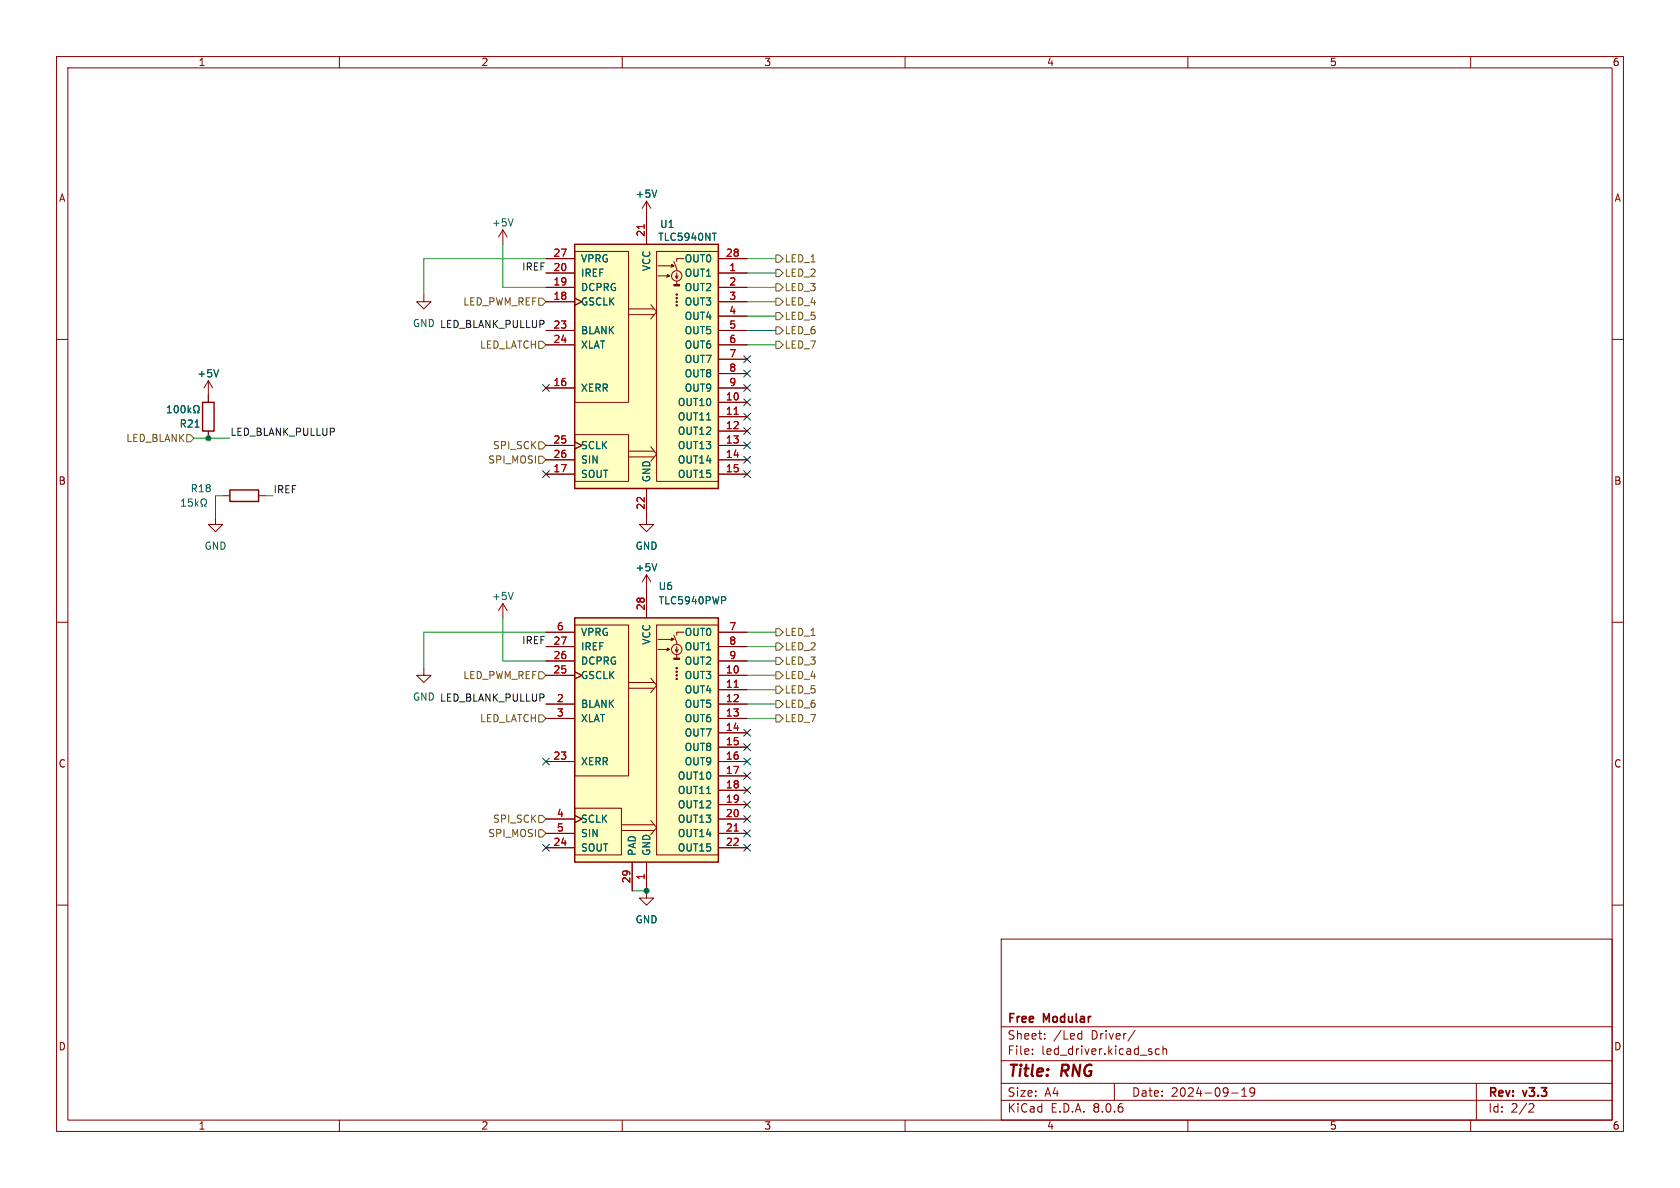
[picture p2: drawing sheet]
<svg xmlns="http://www.w3.org/2000/svg" width="297mm" height="210mm" viewBox="0 0 297 210" stroke-linecap="round" stroke-linejoin="round" font-family="sans-serif">
<g fill="none" stroke="#840000" stroke-width=".18">
<path d="M10 10h277v190h-277zM12 12h273v186h-273zM60 10v2M110 10v2M160 10v2M210 10v2M260 10v2M10 60h2M74.9 52.1v1.2h1.3l-1.3 1.3-1.2-1.3h1.2M88.9 40.6l-.8 1.3M88.9 40.6v2.6M88.9 40.6l.8 1.3"/>
<path d="M285 60h2M36.8 67.3l-.7 1.3M36.8 67.3v3.8M36.8 76.2v1.3M36.8 67.3l.8 1.3M38.1 91.4v1.3h1.3l-1.3 1.3-1.3-1.3h1.3M10 110h2M285 110h2M10 160h2M285 160h2M177 166h108v32h-108zM60 198v2"/>
<path d="M110 198v2M160 198v2M177 194.5h108M177 191.5h108M177 187.5h108M177 181.5h108M182.5 186.3v.1M182.5 185.5v.1M184.7 183.6v.1M184.7 182.8v.1M190.8 182.7l.4 .1M191.2 182.2v1.5"/>
<path d="M191.2 183.6l-.4 .1M197 191.5v3M200.7 182.1l-1.3 2M205 185.5l-.5-.1-.3 .3v.4l.2 .2h.6M205.6 185.5l.2-.1 .4 .1v.9M205.6 184.9v1.5M210 198v2M217.7 193.2h1.2M219.5 193.8h.9M219.5 192.7l.5-.4v1.5M221.8 192.9l-.3 .3h-.3l-.2-.3 .1-.5 .4-.1 .2 .1a.99 .99 0 0 1-.3 1.4h-.3M260 198v2"/>
<path d="M261 191.5v6.5M270.5 195.1l.5 .1 .2 .3-1 1.1h1"/>
</g>
<path d="M90.7 38.7l-.4 1.2M29.6 73h.7M29.6 72.1l.3-.4v1.3M31 71.8l.1-.1a.68 .68 0 0 1 .4 .6 .68 .68 0 0 1-.4 .7 .84 .84 0 0 1-.1-1.2zM32.2 71.8l.1-.1a.68 .68 0 0 1 .4 .6 .68 .68 0 0 1-.4 .7 .84 .84 0 0 1-.1-1.2zM33.3 71.7v1.3M33.4 72.5l.4 .5M33.8 72.1l-.5 .5M34.2 73h.3v-.3a.54 .54 0 0 1-.2-.7 .54 .54 0 0 1 .7-.2 .58 .58 0 0 1-.1 .9v.3h.3M34.5 75.5h.7M38.6 65.3l-.4 1.3" fill="none" stroke="#006464" stroke-width=".18"/>
<path d="M35.8 71.1h2v5.1h-2z" fill="none" stroke="#840000" stroke-width=".25"/>
<path d="M101.6 43.2h25.4v43.2h-25.4z" fill="#ffffc2"/>
<g fill="none" stroke="#840000" stroke-width=".18">
<path d="M114.3 35.6v7.6M114.3 35.6l-.8 1.2M114.3 35.6l.8 1.2M96.5 48.3h5.1M96.5 53.3h5.1M96.5 50.8h5.1M96.5 58.4h5.1M96.5 45.7h5.1M101.6 44.5h9.5v26.6h-9.5zM101.6 52.7l1.3 .6-1.3 .7M111.1 54.6h4.5M111.1 55.6h4.5"/>
<path d="M115.1 53.8l1 1.3-1 1.3M116.1 44.5h10.9v40.6h-10.9zM116.3 48.8h2.1l-.5-.3 .5 .3-.5 .2M116.3 47h2.8l-.5-.3 .5 .3-.5 .2M119.1 46.2l.5 1.6M119.6 48.3v1l-.2-.5M119.6 49.8v.5M119.9 48.8l-.3 .5M120.9 45.7h-1.3v.5M127 48.3h5.1M127 53.3h5.1M127 50.8h5.1"/>
<path d="M127 58.4h5.1M127 45.7h5.1M127 55.9h5.1M96.5 78.7h5.1M96.5 68.6h5.1M96.5 61h5.1M101.6 76.8h9.5v8.3h-9.5zM101.6 78.1l1.3 .6-1.3 .7M111.1 79.8h4.5M115.1 79l1 1.3-1 1.2M127 71.1h5.1M127 73.7h5.1"/>
<path d="M127 76.2h5.1M127 78.7h5.1M127 68.6h5.1M127 61h5.1M127 63.5h5.1M127 66h5.1M96.5 81.3h5.1M96.5 83.8h5.1M111.1 80.8h4.5M114.3 86.4v6.3h1.3l-1.3 1.3-1.3-1.3h1.3M127 81.3h5.1M127 83.8h5.1"/>
<path d="M114.3 101.6v2.5M114.3 101.6l-.8 1.3M114.3 101.6l.8 1.3"/>
<circle cx="119.6" cy="48.8" r=".91"/>
</g>
<path d="M101.6 43.2h25.4v43.2h-25.4z" fill="none" stroke="#840000" stroke-width=".25"/>
<g fill="#840000" stroke="#840000" stroke-width=".18">
<path d="M119.1 50.3h1v.2h-1z"/>
<circle cx="119.6" cy="54" r=".13"/>
<circle cx="119.6" cy="53.3" r=".13"/>
<circle cx="119.6" cy="52.7" r=".13"/>
<circle cx="119.6" cy="52.1" r=".13"/>
</g>
<path d="M113.9 39.7v.7M129.8 73.2h.7" fill="none" stroke="#a90000" stroke-width=".18"/>
<path d="M116.1 33.6l-.4 1.3M125.9 41.2h.7M116.1 99.6l-.4 1.3" fill="none" stroke="#006464" stroke-width=".18"/>
<path d="M101.6 109.2h25.4v43.2h-25.4z" fill="#ffffc2"/>
<g fill="none" stroke="#840000" stroke-width=".18">
<path d="M114.3 38.1v5.1M96.5 48.3h5.1M96.5 53.3h5.1M96.5 50.8h5.1M96.5 58.4h5.1M96.5 45.7h5.1M101.6 52.7l1.3 .6-1.3 .7M127 48.3h5.1M127 53.3h5.1M127 50.8h5.1M127 58.4h5.1M127 45.7h5.1"/>
<path d="M127 55.9h5.1M36.8 69.9v1.2M36.8 76.2v1.3M96.5 78.7h5.1M96.5 68.6h5.1M96.5 61h5.1M101.6 78.1l1.3 .6-1.3 .7M127 71.1h5.1M127 73.7h5.1M127 76.2h5.1M127 78.7h5.1M127 68.6h5.1"/>
<path d="M127 61h5.1M127 63.5h5.1M127 66h5.1M39.4 87.6h1.2M45.7 87.6h1.3M96.5 81.3h5.1M96.5 83.8h5.1M114.3 86.4v5M127 81.3h5.1M127 83.8h5.1M74.9 118.1v1.3h1.3l-1.3 1.3-1.2-1.3h1.2M88.9 106.7l-.8 1.3"/>
<path d="M88.9 106.7v2.5M88.9 106.7l.8 1.3M96.5 119.4h5.1M96.5 116.8h5.1M96.5 114.3h5.1M96.5 111.8h5.1M101.6 110.5h9.5v26.7h-9.5zM101.6 118.7l1.3 .7-1.3 .6M114.3 104.1v5.1M115.1 119.9l1 1.3-1 1.2M116.1 110.5h10.9v40.6h-10.9zM116.3 114.8h2.1l-.5-.2 .5 .2-.5 .3"/>
<path d="M116.3 113h2.8l-.5-.2 .5 .2-.5 .3M119.1 112.3l.5 1.5M119.6 114.3v1l-.2-.5M119.6 115.8v.5M119.9 114.8l-.3 .5M120.9 111.8h-1.3v.5M127 119.4h5.1M127 116.8h5.1M127 114.3h5.1M127 111.8h5.1M96.5 124.5h5.1M96.5 127h5.1"/>
<path d="M96.5 134.6h5.1M111.1 120.7h4.5M111.1 121.7h4.5M127 121.9h5.1M127 124.5h5.1M127 127h5.1M127 129.5h5.1M127 132.1h5.1M127 134.6h5.1M127 137.2h5.1M127 139.7h5.1M96.5 144.8h5.1"/>
<path d="M96.5 147.3h5.1M96.5 149.9h5.1M101.6 142.9h8.3v8.2h-8.3zM101.6 144.1l1.3 .7-1.3 .6M110 145.8h5.6M110 146.8h5.6M111.8 152.4v5.1M114.3 152.4v6.4h1.3l-1.3 1.2-1.3-1.2h1.3M115.1 145l1 1.3-1 1.3M127 142.2h5.1M127 144.8h5.1M127 147.3h5.1"/>
<path d="M127 149.9h5.1"/>
<circle cx="119.6" cy="114.8" r=".91"/>
</g>
<path d="M40.6 86.6h5.1v2h-5.1zM101.6 109.2h25.4v43.2h-25.4z" fill="none" stroke="#840000" stroke-width=".25"/>
<g fill="#840000" stroke="#840000" stroke-width=".18">
<path d="M119.1 116.3h1v.3h-1z"/>
<circle cx="119.6" cy="120" r=".13"/>
<circle cx="119.6" cy="119.4" r=".13"/>
<circle cx="119.6" cy="118.7" r=".13"/>
<circle cx="119.6" cy="118.1" r=".13"/>
</g>
<path d="M113.9 39.7v.7M129.8 73.2h.7M129.8 121.5h.7M129.8 146.9h.7" fill="none" stroke="#a90000" stroke-width=".18"/>
<g fill="none" stroke="#006464" stroke-width=".18">
<path d="M116.1 33.6l-.4 1.3M125.9 41.2h.7M29.6 73h.7M29.6 72.1l.3-.4v1.3M31 71.8l.1-.1a.68 .68 0 0 1 .4 .6 .68 .68 0 0 1-.4 .7 .84 .84 0 0 1-.1-1.2zM32.2 71.8l.1-.1a.68 .68 0 0 1 .4 .6 .68 .68 0 0 1-.4 .7 .84 .84 0 0 1-.1-1.2zM33.3 71.7v1.3M33.4 72.5l.4 .5M33.8 72.1l-.5 .5M34.2 73h.3v-.3a.54 .54 0 0 1-.2-.7 .54 .54 0 0 1 .7-.2 .58 .58 0 0 1-.1 .9v.3h.3M34.5 75.5h.7M38.6 65.3l-.4 1.3"/>
<path d="M32.1 89.5h.7M32.1 88.6l.3-.4v1.3M34 88.2h-.6l-.1 .6 .2-.1 .4 .1 .1 .1v.5l-.2 .1-.5-.1M34.6 88.2v1.3M34.7 89l.3 .5M35 88.6l-.4 .5M35.5 89.5h.3v-.3a.54 .54 0 0 1-.2-.7 .54 .54 0 0 1 .7-.2 .58 .58 0 0 1-.1 .9v.3h.3M116.1 99.6l-.4 1.3M90.7 104.7l-.4 1.3M128.2 105.5l.1 .2-.1 .4"/>
</g>
<g fill="none" stroke="#725600" stroke-width=".18">
<path d="M95.2 52.7h.7l.6 .6-.6 .7h-.7zM137.2 57.8h.6l.6 .6-.6 .7h-.6zM137.2 50.2h.6l.6 .6-.6 .6h-.6zM137.2 45.1h.6l.6 .6-.6 .7h-.6zM137.2 52.7h.6l.6 .6-.6 .7h-.6zM137.2 55.2h.6l.6 .7-.6 .6h-.6zM137.2 47.6h.6l.6 .7-.6 .6h-.6zM33 76.8h.7l.6 .7-.6 .6h-.7zM95.2 60.3h.7l.6 .7-.6 .6h-.7zM95.2 78.1h.7l.6 .6-.6 .7h-.7zM137.2 60.3h.6l.6 .7-.6 .6h-.6zM95.2 80.6h.7l.6 .7-.6 .6h-.7z"/>
<path d="M95.2 118.7h.7l.6 .7-.6 .6h-.7zM137.2 116.2h.6l.6 .6-.6 .7h-.6zM137.2 113.7h.6l.6 .6-.6 .6h-.6zM137.2 118.7h.6l.6 .7-.6 .6h-.6zM137.2 111.1h.6l.6 .7-.6 .6h-.6zM95.2 126.4h.7l.6 .6-.6 .6h-.7zM137.2 126.4h.6l.6 .6-.6 .6h-.6zM137.2 123.8h.6l.6 .7-.6 .6h-.6zM137.2 121.3h.6l.6 .6-.6 .7h-.6zM95.2 146.7h.7l.6 .6-.6 .7h-.7zM95.2 144.1h.7l.6 .7-.6 .6h-.7z"/>
</g>
<g fill="none" stroke="#009600" stroke-width=".18">
<path d="M88.9 43.2v7.6h7.6M96.5 45.7h-21.6v6.4M132.1 45.7h5.1M132.1 58.4h5.1M132.1 48.3h5.1M132.1 53.3h5.1M132.1 55.9h5.1M132.1 50.8h5.1M34.3 77.5h6.3M132.1 61h5.1M39.4 87.6h-1.3v3.8M47 87.6h1.3"/>
<path d="M88.9 109.2v7.6h7.6M96.5 111.8h-21.6v6.3M132.1 119.4h5.1M132.1 114.3h5.1M132.1 111.8h5.1M132.1 116.8h5.1M132.1 127h5.1M132.1 124.5h5.1M132.1 121.9h5.1M111.8 157.5h2.5"/>
</g>
<g fill="none" stroke="#000084" stroke-width=".18">
<path d="M95.9 68l1.2 1.2M97.1 68l-1.2 1.2M131.5 62.9l1.2 1.2M131.5 75.6l1.2 1.2M131.5 78.1l1.2 1.2M131.5 73.1l1.2 1.2M131.5 65.4l1.2 1.2M131.5 70.5l1.2 1.2M131.5 68l1.2 1.2M132.7 62.9l-1.2 1.2M132.7 75.6l-1.2 1.2M132.7 78.1l-1.2 1.2"/>
<path d="M132.7 73.1l-1.2 1.2M132.7 65.4l-1.2 1.2M132.7 70.5l-1.2 1.2M132.7 68l-1.2 1.2M95.9 83.2l1.2 1.2M97.1 83.2l-1.2 1.2M131.5 80.7l1.2 1.2M131.5 83.2l1.2 1.2M132.7 80.7l-1.2 1.2M132.7 83.2l-1.2 1.2M95.9 134l1.2 1.2M97.1 134l-1.2 1.2"/>
<path d="M131.5 136.6l1.2 1.2M131.5 134l1.2 1.2M131.5 139.1l1.2 1.2M131.5 131.5l1.2 1.2M131.5 128.9l1.2 1.2M132.7 136.6l-1.2 1.2M132.7 134l-1.2 1.2M132.7 139.1l-1.2 1.2M132.7 131.5l-1.2 1.2M132.7 128.9l-1.2 1.2M95.9 149.3l1.2 1.2M97.1 149.3l-1.2 1.2"/>
<path d="M131.5 141.6l1.2 1.2M131.5 144.2l1.2 1.2M131.5 146.7l1.2 1.2M131.5 149.3l1.2 1.2M132.7 141.6l-1.2 1.2M132.7 144.2l-1.2 1.2M132.7 146.7l-1.2 1.2M132.7 149.3l-1.2 1.2"/>
</g>
<g fill="#009600" stroke="#009600" stroke-width=".18">
<circle cx="114.3" cy="157.5" r=".46"/>
<circle cx="36.8" cy="77.5" r=".46"/>
</g>
<g font-size="2.8" fill="#840000">
<text x="178" y="190.9">Title:</text>
<text x="187.7" y="190.9">RNG</text>
</g>
<g font-size="2.1" fill="#840000">
<text x="178" y="184">Sheet:</text>
<text x="178" y="181.2">Free</text>
<text x="184.5" y="181.2">Modular</text>
<text x="186.2" y="184">/Led</text>
<text x="193" y="184">Driver/</text>
<text x="178" y="186.7">File:</text>
<text x="184.1" y="186.7">led_driver.kicad_sch</text>
<text x="178" y="196.9">KiCad</text>
<text x="178" y="194.1">Size:</text>
<text x="184.7" y="194.1">A4</text>
<text x="185.7" y="196.9">E.D.A.</text>
<text x="193.3" y="196.9">8.0.6</text>
<text x="200" y="194.1">Date:</text>
<text x="207" y="194.1">2024-09-19</text>
<text x="263" y="194.3">Rev:</text>
<text x="263" y="196.9">Id:</text>
<text x="267.1" y="196.9">2/2</text>
<text x="269.4" y="194.3">v3.3</text>
</g>
<g font-size="1.8" fill="#840000">
<text x="35" y="11.9">1</text>
<text x="85" y="11.9">2</text>
<text x="135" y="11.9">3</text>
<text x="185" y="11.9">4</text>
<text x="235" y="11.9">5</text>
<text x="285" y="11.9">6</text>
<text x="10.3" y="35.9">A</text>
<text x="285.3" y="35.9">A</text>
<text x="10.3" y="85.9">B</text>
<text x="285.3" y="85.9">B</text>
<text x="10.3" y="135.9">C</text>
<text x="285.3" y="135.9">C</text>
<text x="10.3" y="185.9">D</text>
<text x="285.3" y="185.9">D</text>
<text x="35" y="199.9">1</text>
<text x="85" y="199.9">2</text>
<text x="135" y="199.9">3</text>
<text x="185" y="199.9">4</text>
<text x="235" y="199.9">5</text>
<text x="285" y="199.9">6</text>
</g>
<g font-size="1.8" fill="#006464">
<text x="112.3" y="35.2">+5V</text>
<text x="86.9" y="40.2">+5V</text>
<text x="116.6" y="40.5">U1</text>
<text x="102.6" y="46.6">VPRG</text>
<text x="116.3" y="42.8">TLC5940NT</text>
<text x="120.9" y="46.6">OUT0</text>
<text x="102.6" y="51.7">DCPRG</text>
<text x="102.6" y="49.1">IREF</text>
<text x="115.2" y="48" transform="rotate(-90 115.2 48)">VCC</text>
<text x="120.9" y="49.1">OUT1</text>
<text x="120.9" y="51.7">OUT2</text>
<text x="102.6" y="54.2">GSCLK</text>
<text x="102.6" y="59.3">BLANK</text>
<text x="120.9" y="54.2">OUT3</text>
<text x="120.9" y="56.7">OUT4</text>
<text x="120.9" y="59.3">OUT5</text>
<text x="102.6" y="61.8">XLAT</text>
<text x="120.9" y="61.8">OUT6</text>
<text x="120.9" y="64.4">OUT7</text>
<text x="34.8" y="66.9">+5V</text>
<text x="102.6" y="69.4">XERR</text>
<text x="119.7" y="72">OUT10</text>
<text x="120.9" y="66.9">OUT8</text>
<text x="120.9" y="69.4">OUT9</text>
<text x="31.7" y="75.8">R21</text>
<text x="119.7" y="74.5">OUT11</text>
<text x="119.7" y="77.1">OUT12</text>
<text x="102.6" y="79.6">SCLK</text>
<text x="102.6" y="82.1">SIN</text>
<text x="119.7" y="79.6">OUT13</text>
<text x="119.7" y="82.1">OUT14</text>
<text x="33.6" y="87.2">R18</text>
<text x="102.6" y="84.7">SOUT</text>
<text x="115.2" y="85.3" transform="rotate(-90 115.2 85.3)">GND</text>
<text x="119.7" y="84.7">OUT15</text>
<text x="36.1" y="97.4">GND</text>
<text x="112.3" y="97.4">GND</text>
<text x="112.3" y="101.2">+5V</text>
<text x="86.9" y="106.3">+5V</text>
<text x="116.3" y="107">TLC5940PWP</text>
<text x="116.3" y="104.5">U6</text>
<text x="102.6" y="112.6">VPRG</text>
<text x="120.9" y="112.6">OUT0</text>
<text x="102.6" y="117.7">DCPRG</text>
<text x="102.6" y="115.2">IREF</text>
<text x="115.2" y="114.1" transform="rotate(-90 115.2 114.1)">VCC</text>
<text x="120.9" y="115.2">OUT1</text>
<text x="120.9" y="117.7">OUT2</text>
<text x="102.6" y="125.3">BLANK</text>
<text x="102.6" y="120.2">GSCLK</text>
<text x="120.9" y="120.2">OUT3</text>
<text x="120.9" y="122.8">OUT4</text>
<text x="120.9" y="125.3">OUT5</text>
<text x="102.6" y="127.9">XLAT</text>
<text x="120.9" y="127.9">OUT6</text>
<text x="120.9" y="130.4">OUT7</text>
<text x="102.6" y="135.5">XERR</text>
<text x="120.9" y="132.9">OUT8</text>
<text x="120.9" y="135.5">OUT9</text>
<text x="119.7" y="138">OUT10</text>
<text x="119.7" y="140.6">OUT11</text>
<text x="119.7" y="143.1">OUT12</text>
<text x="102.6" y="145.6">SCLK</text>
<text x="102.6" y="148.2">SIN</text>
<text x="119.7" y="145.6">OUT13</text>
<text x="119.7" y="148.2">OUT14</text>
<text x="102.6" y="150.7">SOUT</text>
<text x="112.6" y="151.4" transform="rotate(-90 112.6 151.4)">PAD</text>
<text x="115.2" y="151.4" transform="rotate(-90 115.2 151.4)">GND</text>
<text x="119.7" y="150.7">OUT15</text>
<text x="112.3" y="163.4">GND</text>
</g>
<g font-size="1.8" fill="#a90000">
<text x="114" y="42" transform="rotate(-90 114 42)">21</text>
<text x="97.7" y="45.5">27</text>
<text x="128.2" y="45.5">28</text>
<text x="97.7" y="53.1">18</text>
<text x="97.7" y="50.5">19</text>
<text x="97.7" y="48">20</text>
<text x="128.8" y="48">1</text>
<text x="128.8" y="50.5">2</text>
<text x="128.8" y="53.1">3</text>
<text x="97.7" y="58.2">23</text>
<text x="128.8" y="55.6">4</text>
<text x="128.8" y="58.2">5</text>
<text x="97.7" y="60.7">24</text>
<text x="128.8" y="60.7">6</text>
<text x="128.8" y="63.2">7</text>
<text x="128.8" y="65.8">8</text>
<text x="97.7" y="68.3">16</text>
<text x="128.2" y="70.9">10</text>
<text x="128.8" y="68.3">9</text>
<text x="128.2" y="73.4">11</text>
<text x="128.2" y="75.9">12</text>
<text x="97.7" y="83.6">17</text>
<text x="97.7" y="78.5">25</text>
<text x="97.7" y="81">26</text>
<text x="128.2" y="78.5">13</text>
<text x="128.2" y="81">14</text>
<text x="128.2" y="83.6">15</text>
<text x="114" y="90.2" transform="rotate(-90 114 90.2)">22</text>
<text x="114" y="108" transform="rotate(-90 114 108)">28</text>
<text x="98.4" y="111.5">6</text>
<text x="128.8" y="111.5">7</text>
<text x="97.7" y="119.1">25</text>
<text x="97.7" y="116.6">26</text>
<text x="97.7" y="114">27</text>
<text x="128.2" y="119.1">10</text>
<text x="128.8" y="114">8</text>
<text x="128.8" y="116.6">9</text>
<text x="98.4" y="124.2">2</text>
<text x="128.2" y="121.7">11</text>
<text x="128.2" y="124.2">12</text>
<text x="98.4" y="126.7">3</text>
<text x="128.2" y="126.7">13</text>
<text x="128.2" y="129.3">14</text>
<text x="128.2" y="131.8">15</text>
<text x="97.7" y="134.4">23</text>
<text x="128.2" y="134.4">16</text>
<text x="128.2" y="136.9">17</text>
<text x="128.2" y="139.4">18</text>
<text x="128.2" y="142">19</text>
<text x="97.7" y="149.6">24</text>
<text x="98.4" y="144.5">4</text>
<text x="98.4" y="147.1">5</text>
<text x="128.2" y="144.5">20</text>
<text x="128.2" y="147.1">21</text>
<text x="128.2" y="149.6">22</text>
<text x="114" y="155.6" transform="rotate(-90 114 155.6)">1</text>
<text x="111.5" y="156.3" transform="rotate(-90 111.5 156.3)">29</text>
</g>
<g font-size="1.8" fill="#0f0f0f">
<text x="92.2" y="47.9">IREF</text>
<text x="72.9" y="58">GND LED_BLANK_PULLUP</text>
<text x="40.6" y="77.1">LED_BLANK_PULLUP</text>
<text x="48.3" y="87.3">IREF</text>
<text x="92.2" y="114">IREF</text>
<text x="72.9" y="124.1">GND LED_BLANK_PULLUP</text>
</g>
<g font-size="1.8" fill="#725600">
<text x="138.6" y="46.6">LED_1</text>
<text x="138.6" y="51.7">LED_3</text>
<text x="138.6" y="49.1">LED_2</text>
<text x="81.8" y="54.2">LED_PWM_REF</text>
<text x="138.6" y="59.3">LED_6</text>
<text x="138.6" y="54.2">LED_4</text>
<text x="138.6" y="56.7">LED_5</text>
<text x="84.8" y="61.8">LED_LATCH</text>
<text x="138.6" y="61.8">LED_7</text>
<text x="22.2" y="78.3">LED_BLANK</text>
<text x="86.2" y="82.1">SPI_MOSI</text>
<text x="87.1" y="79.6">SPI_SCK</text>
<text x="138.6" y="112.6">LED_1</text>
<text x="138.6" y="117.7">LED_3</text>
<text x="138.6" y="115.2">LED_2</text>
<text x="81.8" y="120.2">LED_PWM_REF</text>
<text x="138.6" y="125.3">LED_6</text>
<text x="138.6" y="120.2">LED_4</text>
<text x="138.6" y="122.8">LED_5</text>
<text x="84.8" y="127.9">LED_LATCH</text>
<text x="138.6" y="127.9">LED_7</text>
<text x="86.2" y="148.2">SPI_MOSI</text>
<text x="87.1" y="145.6">SPI_SCK</text>
</g>
</svg>
